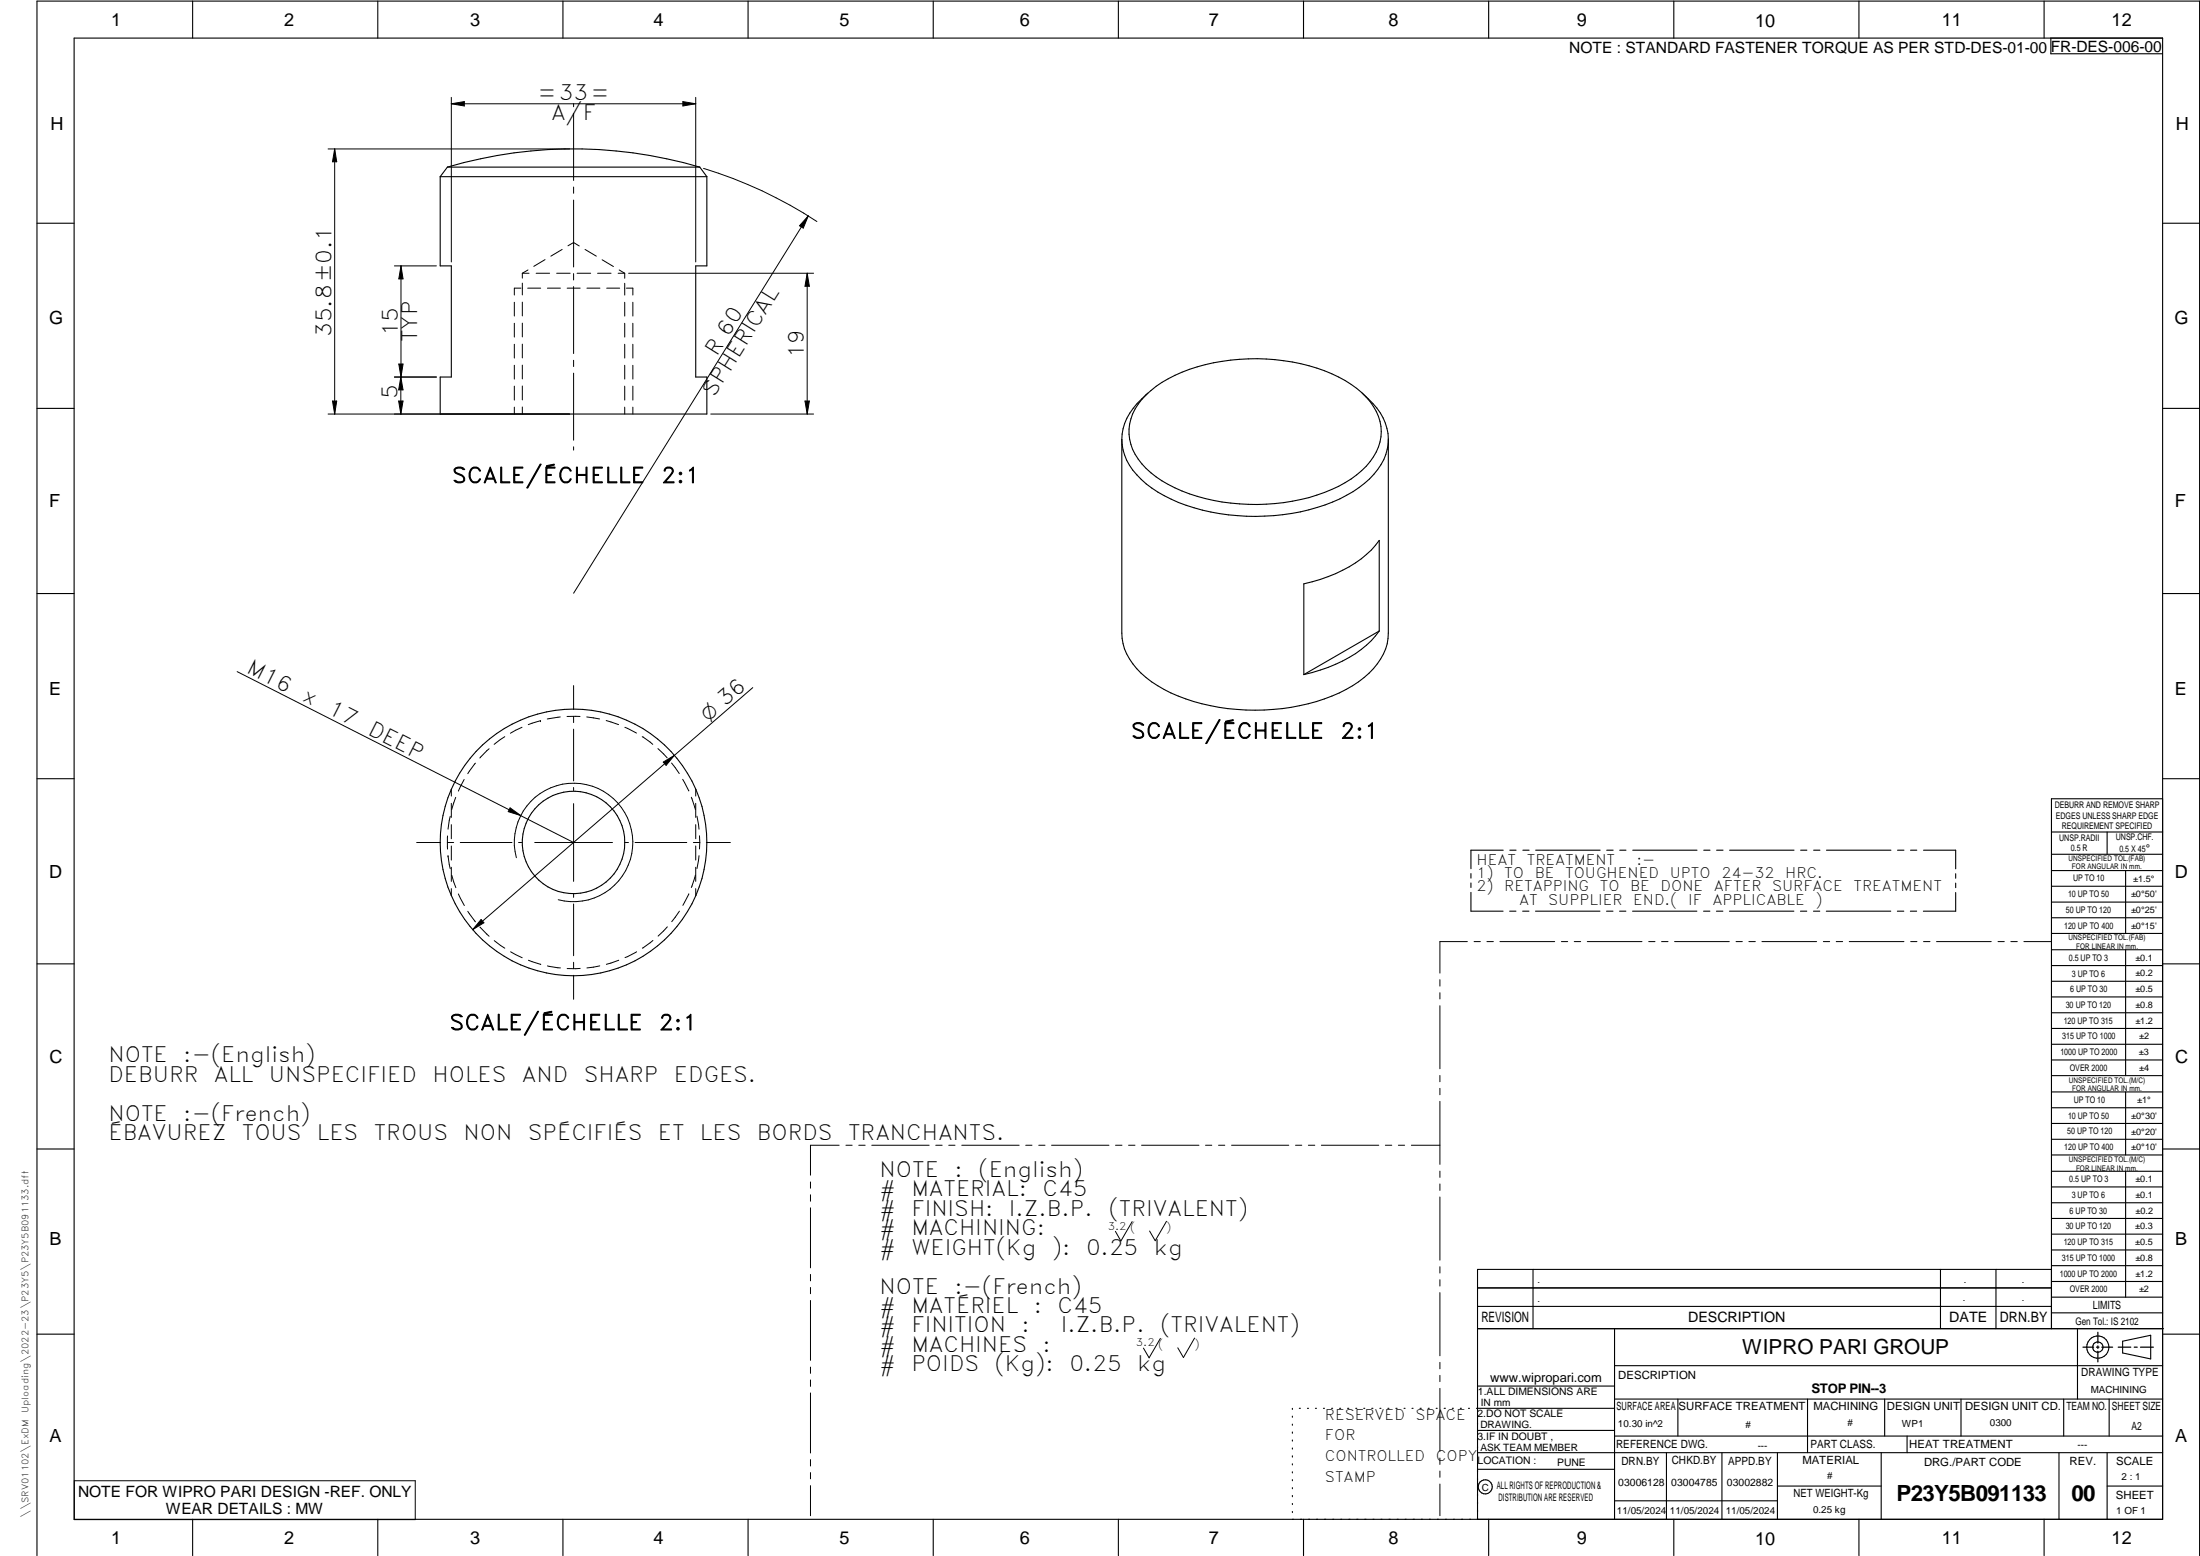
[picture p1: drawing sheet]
<svg xmlns="http://www.w3.org/2000/svg" width="594mm" height="420mm" viewBox="0 0 594 420" stroke-linecap="round" stroke-linejoin="round" font-family="sans-serif">
<g fill="none" stroke="#000" stroke-width=".3">
<path d="M20 10.3h564v400h-564zM52 .3v10M102 .3v10M152 .3v10M202 .3v10M252 .3v10M302 .3v10M352 .3v10M402 .3v10M452 .3v10M502 .3v10M552 .3v10"/>
<path d="M553.8 10.3v4.2h30.2M118.9 47.7h72M120.8 45.1h68.2M120.8 45.1a120.2 120.2 0 0 1 68.2 0M120.8 45.1l-1.9 2.6M189 45.1l1.9 2.6M190.9 47.7v24.1h-3v30h3v10h-72v-10h3v-30h-3v-24.1M10 60.3h10M584 60.3h10M10 110.3h10M302.9 118.7v52.3a15.5 15.5 0 0 0 6.6 12 45.3 45.3 0 0 0 24.5 8.6 53.8 53.8 0 0 0 31.2-6.4 19.9 19.9 0 0 0 9.4-11.4l.3-2.8v-52.3M309.5 106.6a37.3 37.3 0 0 1 20.5-9 53.9 53.9 0 0 1 31.5 4.2 21.2 21.2 0 0 1 10.7 10.6 12.7 12.7 0 0 1-3.3 13.5 34.2 34.2 0 0 1-17.6 9 55.2 55.2 0 0 1-34-3.2 22.8 22.8 0 0 1-11.4-10.3 12.9 12.9 0 0 1 3.6-14.8z"/>
<path d="M310 106.2a19.3 19.3 0 0 0-6.7 9.6l-.4 2.9M367.9 106.2a18.7 18.7 0 0 1 6.6 9.5 13.3 13.3 0 0 1-3.5 12.4 35.3 35.3 0 0 1-17.6 9.6 58.5 58.5 0 0 1-37.1-2.9 24.5 24.5 0 0 1-12.1-10.5 13.5 13.5 0 0 1-1.3-5.6M584 110.3h10M10 160.3h10M372.4 170.4a29.9 29.9 0 0 1-15.9 10.5l-4.4 1.3M372.4 170.4v-24.5a30.5 30.5 0 0 1-15.9 10.6l-4.4 1.1v24.6M372.4 170.4l-20.3 11.8M584 160.3h10M10 210.3h10M584 215.7h-30v143.1M584 210.3h10M397.2 235.9v1.2"/>
<path d="M397.2 238.4v1.2M405.9 229.6h-8.7v5M407.7 229.6h1.7M411.2 229.6h1.7M414.7 229.6h17.4M433.9 229.6h1.7M437.4 229.6h1.7M440.9 229.6h17.4M460.1 229.6h1.7M463.5 229.6h1.8M467.1 229.6h17.4M486.2 229.6h1.7"/>
<path d="M489.7 229.6h1.7M493.2 229.6h17.4M512.4 229.6h1.7M515.9 229.6h1.7M519.4 229.6h8.7v5M528.1 235.9v1.3M528.1 238.5v1.2M554 224.7h30M554 230.7h30M554 235.1h30M554 239.3h30M569 224.7v6"/>
<path d="M574 235.1v17M397.2 241v5h8.7M407.7 246h1.7M411.2 246h1.7M414.6 246h17.4M433.8 246h1.8M437.3 246h1.7M440.9 246h17.3M460 246h1.7M463.5 246h1.7M467 246h17.4M486.2 246h1.7"/>
<path d="M489.7 246h1.7M493.2 246h17.4M512.4 246h1.7M515.9 246h1.7M528.1 241v5h-8.7M554 243.6h30M554 247.8h30M554 252.1h30M554 256.5h30M574 256.5v33.9M10 260.3h10M554 260.7h30"/>
<path d="M554 265h30M554 269.2h30M554 273.5h30M554 277.7h30M584 260.3h10M554 282h30M554 286.2h30M554 290.4h30M554 294.9h30M554 299.1h30M574 294.9v17M10 310.3h10"/>
<path d="M554 303.4h30M554 307.6h30M554 311.9h30M554 316.3h30M574 316.3v34M584 310.3h10M554 320.5h30M554 324.8h30M554 329h30M554 333.2h30M554 337.5h30M399 358.8h185.2"/>
<path d="M399 352.8h155M399 347.8h155M414 342.8v16M436 358.8v51.5M524 342.8v16M539 342.8v16M554 341.8h30M554 346h30M554 350.3h30M554 354.5h30M554 342.8h-155v67.5M561 358.8v19"/>
<path d="M10 360.3h10M399 374.3h37M436 377.8h148M453.1 377.8v10M488.1 377.8v14.5M508.9 377.8v10M529.5 377.8v10M557.3 377.8v10M569.5 377.8v10M573.2 362.2l7.6-1.6v6.3l-7.6-1.6zM584 368.8h-148M584 360.3h10"/>
<path d="M349 380.3v.3M349 382.4v.3M349 384.6v.3M349 386.7v.3M349 388.8v.3M349 391v.3M349 393.1v.3M349 395.3v.3M349 397.4v.3M349 399.5v.3M350.9 380.3h.2M353.1 380.3h.2"/>
<path d="M355.2 380.3h.3M357.4 380.3h.3M359.6 380.3h.3M361.7 380.3h.3M363.9 380.3h.3M366.1 380.3h.3M368.3 380.3h.2M370.4 380.3h.3M372.6 380.3h.3M374.8 380.3h.3M376.9 380.3h.4M379.1 380.3h.3"/>
<path d="M381.3 380.3h.3M383.4 380.3h.4M385.6 380.3h.3M387.8 380.3h.3M390 380.3h.3M392.2 380.3h.3M394.3 380.3h.3M396.5 380.3h.3M398.7 380.3h37.3M399 396.7h37M399 392.3h185M399 386.2h37"/>
<path d="M436 387.8h148M450 392.3v18M465 392.3v18M480 392.3v18M508 392.3v18M515 387.8v4.5M556 392.3v18M569 392.3v18M52 410.3v9.7M102 410.3v9.7M152 410.3v9.7M202 410.3v9.7"/>
<path d="M252 410.3v9.7M302 410.3v9.7M349 401.7v.3M349 403.8v.4M349 406v.3M349 408.1v.3M352 410.3v9.7M402 410.3v9.7M436 405.3h44M452 410.3v9.7M480 401.3h28M502 410.3v9.7"/>
<path d="M552 410.3v9.7M569 401.3h15M10 420v-419.7h584v419.7"/>
<circle cx="154.9" cy="227.5" r="13.8"/>
<circle cx="154.9" cy="227.5" r="36"/>
<circle cx="566.5" cy="363.7" r="1.39"/>
<circle cx="566.5" cy="363.8" r="3"/>
<circle cx="401.1" cy="401.5" r="1.9"/>
</g>
<g fill="none" stroke="#000" stroke-width=".27">
<path d="M121.9 26.3v44.4M121.9 28l3.5-.6v1.2zM121.9 28h66M154.9 28v.8M154.9 30.6v18.1M184.4 27.4l3.5 .6-3.5 .6zM187.9 26.3v44.4M88.6 40.2h65.2M90.4 40.2v71.6M90.4 40.2l.5 3.5h-1.1zM154.9 50.5v1.7M154.9 54v18.1"/>
<path d="M190 45.5a117.5 117.5 0 0 1 30.6 14.3M218.3 58.3l-63.4 101.9M218.3 58.3l-1.4 3.3-1-.6zM106.5 71.8h11.3M108.3 71.8l.5 3.5h-1.1zM108.3 71.8v30M140.7 77.8h-1.8v1.9M141 73.8h1.9M141 73.8v1.3M141 76.5v3.1M142.5 77.8h3.5M142.6 72.9l-1.6 .9"/>
<path d="M144.8 73.8h3.6M147.2 70.1l-3.1 1.8M147.8 77.8h3.5M150.3 73.8h3.7M151.8 67.4l-3 1.8M153.2 77.8h3.5M153.4 66.4l1.5-.9 1.5 .9M154.9 73.9v1.7M154.9 77.4v18.1M155.8 73.8h3.7M158 67.4l3 1.8M158.5 77.8h3.5"/>
<path d="M161.4 73.8h3.6M162.6 70.1l3 1.9M163.8 77.8h3.5M166.9 73.8h1.8M167.2 72.9l1.5 .9M168.7 73.8v1.3M168.7 76.5v3.2M169.2 77.8h1.7v1.9M169.7 73.8h50M218 73.8l.6 3.5h-1.2zM218 73.8v38M107.7 98.3h1.1l-.5 3.5z"/>
<path d="M138.9 81.6v3.7M138.9 87.3v3.7M138.9 93v3.7M138.9 98.6v3.8M141 81.6v3.7M141 87.2v3.8M141 92.9v3.7M141 98.6v3.7M154.9 97.3v1.7M168.7 81.6v3.7M168.7 87.3v3.7M168.7 93v3.7"/>
<path d="M168.7 98.6v3.8M170.9 81.6v3.7M170.9 87.3v3.7M170.9 93v3.7M170.9 98.6v3.8M88.6 111.8h65.2M89.8 108.3h1.1l-.5 3.5zM106.5 101.8h11.3M107.6 108.3h1.2l-.6 3.5zM108.2 101.8l.6 3.5h-1.2zM108.2 101.8v10M138.9 104.3v3.7"/>
<path d="M138.9 109.9v1.9M141 104.2v3.8M141 109.9v1.9M154.9 100.8v18.1M168.7 104.3v3.7M168.7 109.9v1.9M170.9 104.3v3.7M170.9 109.9v1.9M191.9 111.8h27.8M217.4 108.3h1.2l-.6 3.5zM154.9 120.6v.9M64 181.4l90.9 46.1"/>
<path d="M136.3 198.9l-2.9 2.1M141 196.4l-3.2 1.6M146 194.6l-3.3 1.1M146 194.6h.1M151.3 193.6l-3.5 .5M154.9 185.1v6.5M154.9 193.4v1.7M154.9 196.9v14M156.6 193.5h-3.5M158.4 193.6l3.5 .5M163.7 194.6l3.3 1.1M168.7 196.4l3.2 1.6"/>
<path d="M173.4 198.9l2.9 2.1M203.3 185.7l-75.7 65.3M121.9 213.1v1.9M121.9 216.9v3.8M123.1 215.3l-1.1 3.4M125.3 210.5l-1.5 3.1M128.4 206.1l-2.1 2.8M132.1 202.2l-2.5 2.5M137.7 218.1l2.9 2.1-3.4-1zM154.9 217v21M154.9 212.6v.9M177.7 202.1l2.5 2.5"/>
<path d="M179.1 205.8l3-1.8-2.2 2.7zM181.3 206l2.1 2.9M184.4 210.4l1.6 3.2M186.7 215.3l1.1 3.3M187.9 213.1v1.9M187.9 216.9v3.8M112.5 227.5h6.5M120.8 227.5h1.7M120.9 225.7v3.6M121 231.1l.6 3.5M121 231.1h.1M121.6 220.4l-.6 3.5"/>
<path d="M121.9 222.7v3.8M121.9 228.4v3.8M121.9 234.2v3.8M121.9 239.9v2M122 236.3l1.1 3.4M124.3 227.5h14M139.4 231.6a16 16 0 0 1 14.1-20 16 16 0 0 1 17.3 17.3 16 16 0 0 1-20.1 14.1M140 227.5h.9M144.4 227.5h21M168.9 227.5h.8M171.5 227.5h14M187.2 227.5h1.8"/>
<path d="M187.8 236.3l-1.1 3.3M187.9 222.7v3.8M187.9 228.4v3.8M187.9 234.2v3.8M187.9 239.9v2M188.2 220.4l.6 3.5M188.8 231.1l-.6 3.4M188.9 225.7l.1 1.8M189 227.5l-.1 1.7M190.7 227.5h6.5M123.8 241.4l1.6 3.1M126.3 246.1l2.1 2.8"/>
<path d="M129.6 250.3l2.5 2.5M129.9 248.3l.8 .9-3.1 1.8zM133.5 254l2.8 2M137.9 257l3.1 1.6M142.7 259.3l3.3 1.1M154.9 241.5v.8M154.9 244.1v14M154.9 259.8v1.8M167.1 259.3l-3.4 1.1M171.9 257l-3.1 1.6M176.3 254l-2.8 2M180.2 250.3l-2.5 2.5"/>
<path d="M183.5 246l-2.1 2.9M186 241.3l-1.6 3.2M396.2 254.3h-7.4v8.5M398.1 254.3h1.6M401.5 254.3h1.8M405 254.3h14.8M421.6 254.3h1.7M425.1 254.3h1.7M428.6 254.3h14.8M445.2 254.3h1.7M448.7 254.3h1.7M452.2 254.3h14.8"/>
<path d="M468.8 254.3h1.7M472.3 254.3h1.7M475.8 254.3h14.8M492.4 254.3h1.7M495.8 254.3h1.8M499.4 254.3h14.7M516 254.3h1.6M519.4 254.3h1.8M522.9 254.3h14.8M539.5 254.3h1.7M543 254.3h1.7M546.5 254.3h7.4"/>
<path d="M147.8 260.8l3.5 .6M154.9 263.4v6.4M156.7 261.5h-3.5M162 260.8l-3.5 .6M388.8 264.5v1.8M388.8 268.1v1.6M388.8 271.6v17M388.8 290.4v1.7M388.8 293.9v1.7M388.8 297.4v17M218.9 319.2v1.6M226.6 309.2h-7.7v8.1"/>
<path d="M228.4 309.2h1.7M231.9 309.2h1.7M235.4 309.2h15.5M252.7 309.2h1.7M256.2 309.2h1.7M259.7 309.2h15.5M277 309.2h1.7M280.5 309.2h1.7M284 309.2h15.5M301.2 309.2h1.8M304.8 309.2h1.7M308.3 309.2h15.5"/>
<path d="M325.5 309.2h1.7M329.1 309.2h1.6M332.6 309.2h15.4M349.8 309.2h1.7M353.3 309.2h1.7M356.8 309.2h15.5M374.1 309.2h1.7M377.6 309.2h1.7M381.1 309.2h7.7M388.8 316.2v1.7M388.8 319.7v1.7M218.9 322.6v1.8"/>
<path d="M218.9 326.1v16.2M305.7 329.9l-3 5.2-1.5-2.6M315 329.8l-3.1 5.2-1.5-2.6M388.8 323.2v17.1M218.9 344.1v1.8M218.9 347.6v1.7M218.9 351.2v16.1M388.8 342.1v1.6M388.8 345.6v1.7M388.8 349v17.1M218.9 369.1v1.7M218.9 372.6v1.8"/>
<path d="M218.9 376.1v16.2M313.3 361.4l-3 5.2-1.5-2.6M322.6 361.3l-3 5.3-1.6-2.7M388.8 367.9v1.7M388.8 371.4v1.7M388.8 374.9v17M20.1 399.8h92v10.5h-92zM218.9 394.1v1.8M218.9 397.6v1.7M388.8 393.7v1.7M388.8 397.2v1.7M218.9 401.2v8.1"/>
<path d="M388.8 400.7v8.6"/>
</g>
<path d="M566.5 359.7v3M562.5 363.8h2.9M566.1 363.8h.7M566.5 363.4v.7M566.5 364.9v2.8M567.6 363.8h2.9M572 363.8h3.4M576.3 363.8h.8M578 363.8h3.5" fill="none" stroke="#000" stroke-width=".34"/>
<g fill="#000">
<path d="M121.9 28l3.5-.6v1.2zM184.4 27.4l3.5 .6-3.5 .6zM90.4 40.2l.5 3.5h-1.1zM108.3 71.8l.5 3.5h-1.1zM218.3 58.3l-1.4 3.3-1-.6zM218 73.8l.6 3.5h-1.2zM107.7 98.3h1.1l-.5 3.5zM89.8 108.3h1.1l-.5 3.5zM107.6 108.3h1.2l-.6 3.5zM108.2 101.8l.6 3.5h-1.2zM217.4 108.3h1.2l-.6 3.5zM137.7 218.1l2.9 2.1-3.4-1z"/>
<path d="M179.1 205.8l3-1.8-2.2 2.7zM129.9 248.3l.8 .9-3.1 1.8z"/>
</g>
<g font-size="6">
<text x="512.1" y="405.2">P23Y5B091133</text>
<text x="559.4" y="405.2">00</text>
</g>
<g font-size="5.7">
<text x="145.2" y="27.1">=33=</text>
<text x="148.8" y="32.4">A/F</text>
<text x="89.5" y="91" transform="rotate(-90 89.5 91)">35.8±0.1</text>
<text x="107.4" y="90.8" transform="rotate(-90 107.4 90.8)">15</text>
<text x="112.6" y="92.4" transform="rotate(-90 112.6 92.4)">TYP</text>
<text x="193.5" y="96.4" transform="rotate(-58 193.5 96.4)">R 60</text>
<text x="217.1" y="96.7" transform="rotate(-90 217.1 96.7)">19</text>
<text x="107.4" y="107.7" transform="rotate(-90 107.4 107.7)">5</text>
<text x="192.9" y="107.4" transform="rotate(-58 192.9 107.4)">SPHERICAL</text>
<text x="122" y="130.4">SCALE/ÉCHELLE</text>
<text x="178.6" y="130.4">2:1</text>
<text x="66.3" y="181.5" transform="rotate(27 66.3 181.5)">M16</text>
<text x="81.3" y="189.1" transform="rotate(27 81.3 189.1)">x</text>
<text x="88.3" y="192.7" transform="rotate(27 88.3 192.7)">17</text>
<text x="99.1" y="198.1" transform="rotate(27 99.1 198.1)">DEEP</text>
<text x="305.4" y="199.4">SCALE/ÉCHELLE</text>
<text x="361.9" y="199.4">2:1</text>
<text x="121.4" y="278.1">SCALE/ÉCHELLE</text>
<text x="177.9" y="278.1">2:1</text>
<text x="29.3" y="286.9">NOTE</text>
<text x="49.5" y="286.9">:-(English)</text>
<text x="29.3" y="292.1">DEBURR</text>
<text x="57.7" y="292.1">ALL</text>
<text x="72.6" y="292.1">UNSPECIFIED</text>
<text x="116.8" y="292.1">HOLES</text>
<text x="140.9" y="292.1">AND</text>
<text x="157.6" y="292.1">SHARP</text>
<text x="182" y="292.1">EDGES.</text>
<text x="29.3" y="302.6">NOTE</text>
<text x="49.5" y="302.6">:-(French)</text>
<text x="29.3" y="307.8">ÉBAVUREZ</text>
<text x="65.3" y="307.8">TOUS</text>
<text x="85.6" y="307.8">LES</text>
<text x="100.9" y="307.8">TROUS</text>
<text x="125.2" y="307.8">NON</text>
<text x="142.6" y="307.8">SPÉCIFIÉS</text>
<text x="177.6" y="307.8">ET</text>
<text x="189" y="307.8">LES</text>
<text x="204.4" y="307.8">BORDS</text>
<text x="229" y="307.8">TRANCHANTS.</text>
<text x="237.5" y="317.8">NOTE</text>
<text x="257.7" y="317.8">:</text>
<text x="264.1" y="317.8">(English)</text>
<text x="237.5" y="323">#</text>
<text x="246.1" y="323">MATERIAL:</text>
<text x="281.5" y="323">C45</text>
<text x="237.5" y="328.3">#</text>
<text x="246.1" y="328.3">FINISH:</text>
<text x="272.4" y="328.3">I.Z.B.P.</text>
<text x="299.3" y="328.3">(TRIVALENT)</text>
<text x="237.5" y="333.5">#</text>
<text x="246.1" y="333.5">MACHINING:</text>
<text x="237.5" y="338.8">#</text>
<text x="246.1" y="338.8">WEIGHT(Kg</text>
<text x="284" y="338.8">):</text>
<text x="293.3" y="338.8">0.25</text>
<text x="311.6" y="338.8">kg</text>
<text x="237.5" y="349.3">NOTE</text>
<text x="257.7" y="349.3">:-(French)</text>
<text x="237.5" y="354.5">#</text>
<text x="237.5" y="359.8">#</text>
<text x="246.1" y="354.5">MATÉRIEL</text>
<text x="246.1" y="359.8">FINITION</text>
<text x="275.8" y="359.8">:</text>
<text x="279.2" y="354.5">:</text>
<text x="285.6" y="354.5">C45</text>
<text x="286.4" y="359.8">I.Z.B.P.</text>
<text x="313.3" y="359.8">(TRIVALENT)</text>
<text x="237.5" y="365">#</text>
<text x="246.1" y="365">MACHINES</text>
<text x="281.5" y="365">:</text>
<text x="237.5" y="370.3">#</text>
<text x="246.1" y="370.3">POIDS</text>
<text x="268.5" y="370.3">(Kg):</text>
<text x="288.8" y="370.3">0.25</text>
<text x="307.1" y="370.3">kg</text>
</g>
<text font-size="5.6" x="470.5" y="365.5">WIPRO PARI GROUP</text>
<text font-size="5.4" x="191.2" y="194.9" transform="rotate(-41 191.2 194.9)">O 36</text>
<g font-size="4.9">
<text x="30" y="6.9">1</text>
<text x="76.7" y="6.9">2</text>
<text x="127" y="6.9">3</text>
<text x="176.5" y="6.9">4</text>
<text x="226.7" y="6.9">5</text>
<text x="275.4" y="6.9">6</text>
<text x="326.4" y="6.9">7</text>
<text x="375" y="6.9">8</text>
<text x="425.8" y="6.9">9</text>
<text x="473.9" y="7.3">10</text>
<text x="524.3" y="6.9">11</text>
<text x="570.2" y="6.9">12</text>
<text x="13.6" y="35.1">H</text>
<text x="587.6" y="35.1">H</text>
<text x="13.2" y="87.5">G</text>
<text x="587.2" y="87.5">G</text>
<text x="13.2" y="137">F</text>
<text x="587.2" y="137">F</text>
<text x="13.2" y="187.6">E</text>
<text x="587.2" y="187.6">E</text>
<text x="13.2" y="237">D</text>
<text x="587.2" y="237">D</text>
<text x="13.4" y="287.1">C</text>
<text x="587.4" y="287.1">C</text>
<text x="13.4" y="336.2">B</text>
<text x="587.4" y="336.2">B</text>
<text x="13.4" y="389.3">A</text>
<text x="587.4" y="389.3">A</text>
<text x="30" y="416.9">1</text>
<text x="76.7" y="416.9">2</text>
<text x="127" y="416.9">3</text>
<text x="176.5" y="416.9">4</text>
<text x="226.7" y="416.9">5</text>
<text x="275.4" y="416.9">6</text>
<text x="326.4" y="416.9">7</text>
<text x="375" y="416.9">8</text>
<text x="425.8" y="416.9">9</text>
<text x="473.9" y="417.3">10</text>
<text x="524.3" y="416.9">11</text>
<text x="570.2" y="416.9">12</text>
</g>
<g font-size="4.2">
<text x="423.7" y="14.3">NOTE : STANDARD FASTENER TORQUE AS PER STD-DES-01-00</text>
<text x="553.8" y="14">FR-DES-006-00</text>
<text x="21.1" y="404.3">NOTE FOR WIPRO PARI DESIGN -REF. ONLY</text>
<text x="44.8" y="408.8">WEAR DETAILS : MW</text>
</g>
<g font-size="3.9">
<text x="398.7" y="233.5">HEAT</text>
<text x="412.3" y="233.5">TREATMENT</text>
<text x="441.9" y="233.5">:-</text>
<text x="398.7" y="237.1">1)</text>
<text x="406.2" y="237.1">TO</text>
<text x="414.4" y="237.1">BE</text>
<text x="422.6" y="237.1">TOUGHENED</text>
<text x="450.9" y="237.1">UPTO</text>
<text x="464.8" y="237.1">24-32</text>
<text x="482.1" y="237.1">HRC.</text>
<text x="398.7" y="240.7">2)</text>
<text x="406.2" y="240.7">RETAPPING</text>
<text x="410.2" y="244.3">AT</text>
<text x="418.1" y="244.3">SUPPLIER</text>
<text x="432" y="240.7">TO</text>
<text x="440.2" y="240.7">BE</text>
<text x="441" y="244.3">END.(</text>
<text x="448.4" y="240.7">DONE</text>
<text x="455.9" y="244.3">IF</text>
<text x="462.4" y="244.3">APPLICABLE</text>
<text x="462.8" y="240.7">AFTER</text>
<text x="478.5" y="240.7">SURFACE</text>
<text x="490.2" y="244.3">)</text>
<text x="500.5" y="240.7">TREATMENT</text>
<text x="400" y="357.1">REVISION</text>
<text x="455.9" y="357.1">DESCRIPTION</text>
<text x="526.4" y="357.1">DATE</text>
<text x="540" y="357.1">DRN.BY</text>
<text x="357.8" y="383.3">RESERVED</text>
<text x="382.3" y="383.3">SPACE</text>
<text x="357.8" y="388.9">FOR</text>
<text x="357.8" y="394.5">CONTROLLED</text>
<text x="387.8" y="394.5">COPY</text>
<text x="357.8" y="400">STAMP</text>
</g>
<text font-size="3.6" x="489.2" y="376.1">STOP PIN--3</text>
<text font-size="3.5" x="402.4" y="373.3">www.wipropari.com</text>
<g font-size="3.1">
<text x="565.1" y="353.5">LIMITS</text>
<text x="562" y="371.7">DRAWING TYPE</text>
<text x="437" y="372.3">DESCRIPTION</text>
<text x="436.5" y="380.8">SURFACE AREA</text>
<text x="453.3" y="380.8">SURFACE TREATMENT</text>
<text x="489.7" y="380.8">MACHINING</text>
<text x="509.5" y="380.8">DESIGN UNIT</text>
<text x="530.6" y="380.8">DESIGN UNIT CD.</text>
<text x="558" y="380.6">TEAM NO.</text>
<text x="570.3" y="380.7">SHEET SIZE</text>
<text x="575.6" y="386.1">A2</text>
<text x="436.4" y="391.1">REFERENCE DWG.</text>
<text x="437.8" y="395.5">DRN.BY</text>
<text x="451.4" y="395.4">CHKD.BY</text>
<text x="466.6" y="395.5">APPD.BY</text>
<text x="486.7" y="395.4">MATERIAL</text>
<text x="488.9" y="390.9">PART CLASS.</text>
<text x="515.6" y="390.9">HEAT TREATMENT</text>
<text x="519.6" y="395.9">DRG./PART CODE</text>
<text x="558.9" y="395.5">REV.</text>
<text x="571.4" y="395.6">SCALE</text>
<text x="484.3" y="404.2">NET WEIGHT-Kg</text>
<text x="571.4" y="404.7">SHEET</text>
</g>
<text font-size="3" x="579.5" y="230.1">°</text>
<g font-size="2.8">
<text x="299.1" y="332.1">3.2 (</text>
<text x="315" y="332.5">)</text>
<text x="560.4" y="357.7">Gen Tol.: IS 2102</text>
<text x="306.7" y="363.6">3.2 (</text>
<text x="322.5" y="364">)</text>
<text x="399.1" y="376.6">1.ALL DIMENSIONS ARE</text>
<text x="399" y="382.7">2.DO NOT SCALE</text>
<text x="399" y="388.7">3.IF IN DOUBT ,</text>
<text x="399" y="395.4">LOCATION :</text>
<text x="420.5" y="396">PUNE</text>
<text x="404.2" y="402">ALL RIGHTS OF REPRODUCTION &amp;</text>
<text x="437" y="401.2">03006128</text>
<text x="451.3" y="401.2">03004785</text>
<text x="466.3" y="401.2">03002882</text>
<text x="404.7" y="405.4">DISTRIBUTION ARE RESERVED</text>
</g>
<g font-size="2.7">
<text x="564.6" y="376.2">MACHINING</text>
<text x="399.9" y="379.7">IN mm</text>
<text x="399.7" y="385.7">DRAWING.</text>
<text x="436.9" y="385.4">10.30 in^2</text>
<text x="471.4" y="385.5">#</text>
<text x="498.9" y="385">#</text>
<text x="513.6" y="385.3">WP1</text>
<text x="537.3" y="385.1">0300</text>
<text x="399.7" y="391.8">ASK TEAM MEMBER</text>
<text x="474.6" y="391.2">---</text>
<text x="561" y="391.1">---</text>
<text x="493.4" y="399.5">#</text>
<text x="572.8" y="399.7">2 : 1</text>
<text x="400.1" y="402.5">C</text>
<text x="436.6" y="408.7">11/05/2024</text>
<text x="450.9" y="408.8">11/05/2024</text>
<text x="466" y="408.9">11/05/2024</text>
<text x="489.6" y="408.5">0.25 kg</text>
<text x="571.4" y="408.7">1 OF 1</text>
</g>
<g font-size="2.5">
<text x="554.9" y="218.3">DEBURR AND REMOVE SHARP</text>
<text x="555.2" y="221">EDGES UNLESS SHARP EDGE</text>
<text x="556.1" y="227.1">UNSP.RADII</text>
<text x="556.8" y="223.8">REQUIREMENT SPECIFIED</text>
<text x="571.4" y="226.9">UNSP.CHF.</text>
<text x="559.2" y="229.9">0.5 R</text>
<text x="572.3" y="230.1">0.5 X 45</text>
<text x="559.8" y="238">UP TO 10</text>
<text x="576.1" y="238.1">±1.5°</text>
<text x="558.5" y="242.2">10 UP TO 50</text>
<text x="575.5" y="242.3">±0°50'</text>
<text x="557.4" y="250.7">120 UP TO 400</text>
<text x="557.9" y="246.5">50 UP TO 120</text>
<text x="575.5" y="250.7">±0°15'</text>
<text x="575.5" y="246.5">±0°25'</text>
<text x="558.7" y="259.4">0.5 UP TO 3</text>
<text x="559.5" y="263.7">3 UP TO 6</text>
<text x="576.6" y="263.6">±0.2</text>
<text x="576.6" y="259.4">±0.1</text>
<text x="559" y="267.9">6 UP TO 30</text>
<text x="576.6" y="267.9">±0.5</text>
<text x="557.8" y="272.2">30 UP TO 120</text>
<text x="576.6" y="272.2">±0.8</text>
<text x="556.9" y="280.7">315 UP TO 1000</text>
<text x="557.3" y="276.4">120 UP TO 315</text>
<text x="576.6" y="276.4">±1.2</text>
<text x="577.7" y="280.7">±2</text>
<text x="556.4" y="284.9">1000 UP TO 2000</text>
<text x="577.6" y="284.9">±3</text>
<text x="558.9" y="289.2">OVER 2000</text>
<text x="577.7" y="289.3">±4</text>
<text x="560" y="297.9">UP TO 10</text>
<text x="577.1" y="297.9">±1°</text>
<text x="558.5" y="302.1">10 UP TO 50</text>
<text x="575.5" y="302.1">±0°30'</text>
<text x="557.4" y="310.6">120 UP TO 400</text>
<text x="558.2" y="306.3">50 UP TO 120</text>
<text x="575.5" y="310.6">±0°10'</text>
<text x="575.5" y="306.4">±0°20'</text>
<text x="558.8" y="319.2">0.5 UP TO 3</text>
<text x="559.4" y="323.4">3 UP TO 6</text>
<text x="576.6" y="319.2">±0.1</text>
<text x="576.6" y="323.5">±0.1</text>
<text x="558.9" y="327.7">6 UP TO 30</text>
<text x="576.7" y="327.7">±0.2</text>
<text x="557.8" y="332">30 UP TO 120</text>
<text x="576.6" y="332">±0.3</text>
<text x="556.8" y="340.5">315 UP TO 1000</text>
<text x="557.3" y="336.3">120 UP TO 315</text>
<text x="576.6" y="336.3">±0.5</text>
<text x="576.6" y="340.5">±0.8</text>
<text x="415.2" y="346.4">.</text>
<text x="530.3" y="346.5">.</text>
<text x="545.9" y="346.4">.</text>
<text x="556.2" y="344.7">1000 UP TO 2000</text>
<text x="576.6" y="344.7">±1.2</text>
<text x="415.2" y="351.5">.</text>
<text x="530" y="351.3">.</text>
<text x="545.9" y="351.4">.</text>
<text x="558.9" y="349">OVER 2000</text>
<text x="577.6" y="349">±2</text>
</g>
<g font-size="2.4">
<text x="7.7" y="381.5" transform="rotate(-90 7.7 381.5)">Uploading\2022-23\P23Y5\P23Y5B091133.dft</text>
<text x="7.7" y="409.8" transform="rotate(-90 7.7 409.8)">\\SRV01102\ExDM</text>
</g>
<g font-size="2.1">
<text x="558.5" y="232.4">UNSPECIFIED TOL.(FAB)</text>
<text x="559.5" y="234.7">FOR ANGULAR IN mm.</text>
<text x="558.6" y="253.9">UNSPECIFIED TOL.(FAB)</text>
<text x="560.7" y="256.3">FOR LINEAR IN mm.</text>
<text x="558.7" y="292.3">UNSPECIFIED TOL.(M/C)</text>
<text x="559.6" y="294.7">FOR ANGULAR IN mm.</text>
<text x="558.7" y="313.7">UNSPECIFIED TOL.(M/C)</text>
<text x="560.6" y="316.1">FOR LINEAR IN mm.</text>
</g>
</svg>
